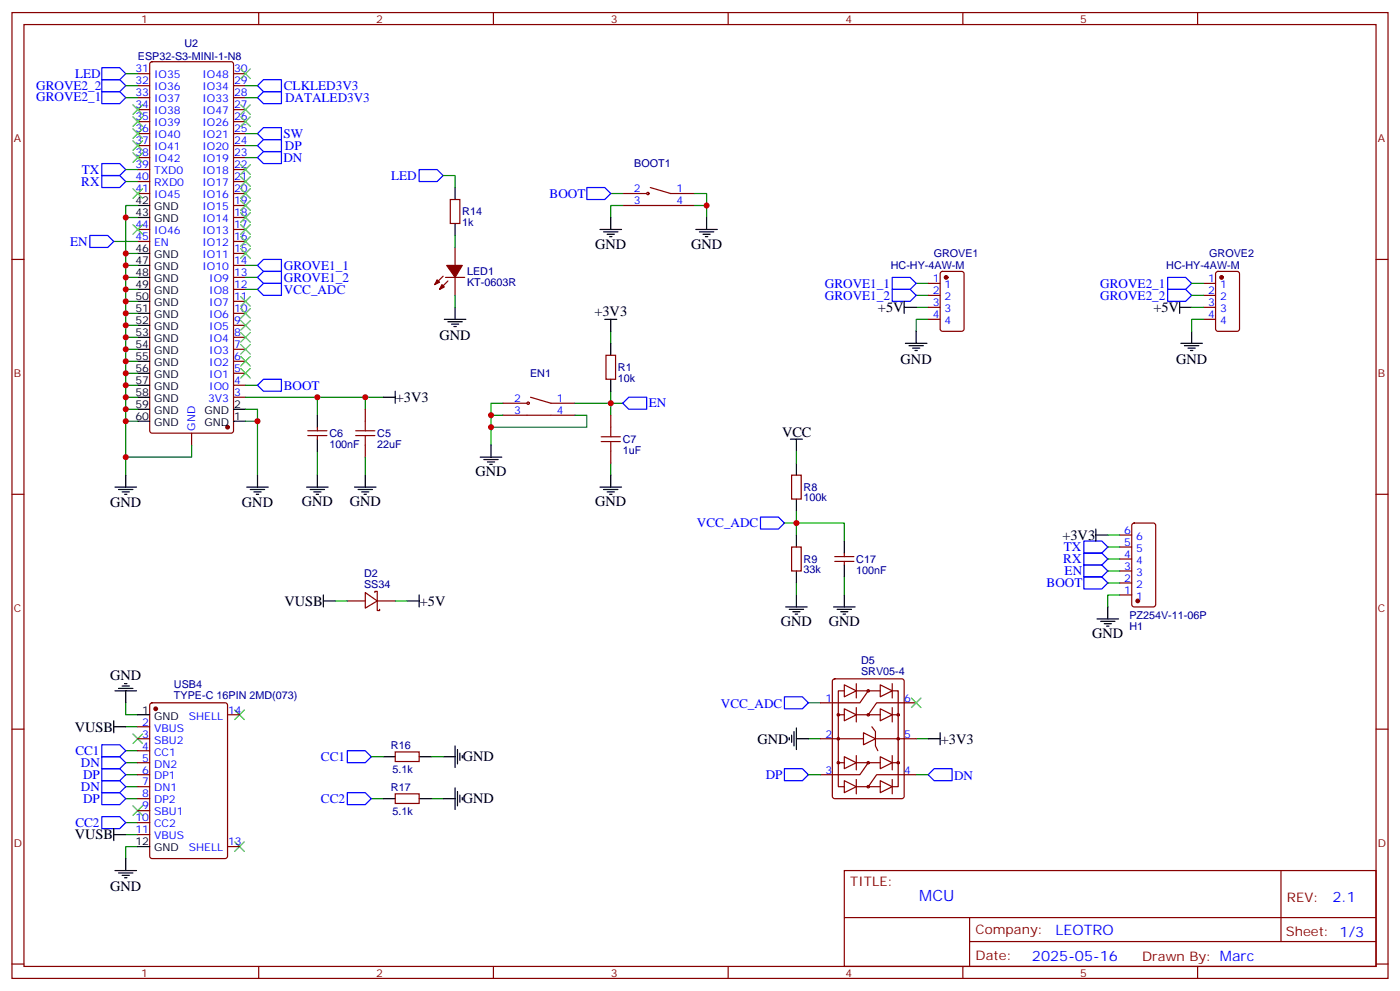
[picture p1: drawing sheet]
<svg xmlns="http://www.w3.org/2000/svg" width="412mm" height="292mm" viewBox="0 0 412 292" stroke-linecap="round" stroke-linejoin="round" font-family="sans-serif">
<g fill="none" stroke="#870000" stroke-width=".35">
<path d="M3.5 3.7h405.4v284.3h-405.4zM7.1 7.2h398.2v277.3h-398.2zM44.3 18.4l.5-.2h23.3l.6 .4 .1 108.2-.2 .5-.5 .2h-23.3l-.5-.2-.2-.5v-107.9zM76.2 3.7v3.5M145.3 3.7v3.5M214.5 3.7v3.5M283.6 3.7v3.5M352.8 3.7v3.5M40.6 39.3h3.5M40.6 35.8h3.5M40.6 32.3h3.5M40.6 28.8h3.5"/>
<path d="M40.6 25.2h3.5M40.6 21.7h3.5M68.8 39.3h3.5M68.8 35.8h3.5M68.8 32.3h3.5M68.8 28.8h3.5M68.8 25.2h3.5M68.8 21.7h3.5M40.6 57h3.5M40.6 53.4h3.5M40.6 49.9h3.5M40.6 46.4h3.5"/>
<path d="M40.6 42.9h3.5M68.8 57h3.5M68.8 53.4h3.5M68.8 49.9h3.5M68.8 46.4h3.5M68.8 42.9h3.5M132.6 58.7h2.9v7.1h-2.9zM183.4 57h7.1M191.6 55.2l6 1.8h7M3.5 76.4h3.6M40.6 71.1h3.5M40.6 67.6h3.5"/>
<path d="M68.8 78.1h3.5M68.8 74.6h3.5M68.8 71.1h3.5M68.8 67.6h3.5M68.8 64h3.5M68.8 60.5h3.5M134.1 72.8v5.3M183.4 60.5h21.2M405.3 76.4h3.6M68.8 99.3h3.5M68.8 95.8h3.5M68.8 92.3h3.5"/>
<path d="M68.8 88.7h3.5M68.8 85.2h3.5M68.8 81.7h3.5M130.5 81.3l-2.4 2.5M131.2 81.7h5.7M131.9 82.7l-2.4 2.5M134.1 81.7v5.3M273.4 83.4h3.5M273.4 87h3.5M273.4 90.5h3.5M273.4 94h3.5M277.2 80.1l.4-.2h5.7l.6 .4 .1 16.5-.5 .7h-5.9l-.6-.4-.1-16.5z"/>
<path d="M354.5 83.4h3.6M354.5 87h3.6M354.5 90.5h3.6M354.5 94h3.6M358.3 80.1l.5-.2h5.6l.7 .4v16.5l-.4 .7h-5.9l-.7-.4v-16.5zM68.8 116.9h3.5M68.8 113.4h3.5M68.8 109.9h3.5M68.8 106.4h3.5M68.8 102.8h3.5M148.2 118.7h7M156.3 116.9l6 1.8h7"/>
<path d="M178.5 104.6h2.8v7.1h-2.8zM56.4 127.5v3.6M90.7 128.2h5.6M90.7 126.8h5.6M93.5 125.8v1M93.5 128.2v1.1M107.6 120.5v3.5M107.6 131.1v3.5M148.2 122.2h21.1M179.9 122.2v3.6M179.9 132.8v3.5M233.2 139.9h2.8v7h-2.8z"/>
<path d="M3.5 145.5h3.6M329.8 157.5h3.6M333.6 154.2l.5-.2h5.6l.7 .4v23.6l-.4 .6-5.9 .1-.7-.5v-23.5zM405.3 145.5h3.6M102.3 176.9h5.3M107.6 174.4l3.5 2.5-3.5 2.1zM110.4 174.4v-.3h.7v2.8M111.1 176.9v2.8h.7v-.3M111.1 176.9h5.3M233.2 161h2.8v7.1h-2.8zM245.9 165.3h5.6M245.9 163.9h5.6"/>
<path d="M248.7 162.8v1.1M248.7 165.3v1M329.8 175.2h3.6M329.8 171.6h3.6M329.8 168.1h3.6M329.8 164.6h3.6M329.8 161h3.6M3.5 214.7h3.6M40.6 217.5h3.5M40.6 214h3.5M44.3 207.1l.5-.2h21.5l.7 .4v44.8l-.4 .6-21.8 .1-.6-.5-.1-44.7zM67 210.4h3.6"/>
<path d="M241.7 217.5h12.7M245.4 200.1l.5-.3h19.7l.7 .5v34.1l-.4 .7h-20l-.7-.4v-34.1zM246.9 210.4h1.8M248.7 201.6l3.5 1.8-3.5 1.7zM248.7 208.7l3.5 1.7-3.5 1.8zM248.7 203.4h-1.8v28.2h1.8M252.2 201.3v4.2M252.2 208.3v4.2M252.2 203.4h7.1M252.2 210.4h7.1M254.4 215.7l3.5 1.8-3.5 1.8zM255.8 203.4l-2.5 3.5h-11.6"/>
<path d="M256.8 214l1.1 1.4v4.2l.7 1.4M257.9 217.5h12M259.3 201.6l3.5 1.8-3.5 1.7zM259.3 208.7l3.5 1.7-3.5 1.8zM262.8 203.4h1.8v28.2h-1.8M262.8 201.3v4.2M262.8 208.3v4.2M262.8 210.4h1.8M269.9 206.9h-11.7l-2.4 3.5M405.3 214.7h3.6M40.6 224.5h3.5M40.6 231.6h3.5"/>
<path d="M40.6 228.1h3.5M40.6 221h3.5M40.6 235.1h3.5M40.6 238.7h3.5M116.4 221.4h7.1v2.8h-7.1zM116.4 233.7h7.1v2.8h-7.1zM246.9 224.5h1.8M248.7 229.8l3.5 1.8-3.5 1.8zM248.7 222.8l3.5 1.7-3.5 1.8zM252.2 222.4v4.3M252.2 229.5v4.2M252.2 224.5h7.1"/>
<path d="M252.2 231.6h7.1M255.8 224.5l-2.5 3.6h-11.6M259.3 229.8l3.5 1.8-3.5 1.8zM259.3 222.8l3.5 1.7-3.5 1.8zM262.8 222.4v4.3M262.8 229.5v4.2M262.8 224.5h1.8M269.9 228.1h-11.7l-2.4 3.5M40.6 242.2h3.5M40.6 245.7h3.5M67 249.2h3.6M248.7 256.3h156.6v28.2h-156.6z"/>
<path d="M377.3 256.3v20.9M248.7 270.1h156.5M285.6 277.2h119.6M285.6 270.1v14.2M3.5 283.8h3.6M76.2 284.5v3.5M145.3 284.5v3.5M214.5 284.5v3.5M283.6 284.5v3.5M352.8 284.5v3.5M405.3 283.8h3.6"/>
<circle cx="190.9" cy="57" r=".35"/>
<circle cx="155.6" cy="118.7" r=".35"/>
<circle cx="246.9" cy="217.5" r=".35"/>
<circle cx="246.9" cy="210.4" r=".35"/>
<circle cx="255.8" cy="203.4" r=".35"/>
<circle cx="255.8" cy="210.4" r=".35"/>
<circle cx="264.6" cy="210.4" r=".35"/>
<circle cx="264.6" cy="217.5" r=".35"/>
<circle cx="246.9" cy="224.5" r=".35"/>
<circle cx="255.8" cy="224.5" r=".35"/>
<circle cx="255.8" cy="231.6" r=".35"/>
<circle cx="264.6" cy="224.5" r=".35"/>
</g>
<g fill="#870000" stroke="#870000" stroke-width=".35">
<path d="M130.2 83.8l.7 .7-1.4 .7z"/>
<path d="M128.8 82.4l.7 .7-1.4 .7z"/>
<path d="M131.6 78.1h4.6l-2.1 3.6z"/>
<circle cx="67" cy="125.8" r=".53"/>
<circle cx="359.8" cy="81.7" r=".53"/>
<circle cx="278.7" cy="81.7" r=".53"/>
<circle cx="45.9" cy="208.7" r=".53"/>
<circle cx="335.1" cy="176.9" r=".53"/>
</g>
<g fill="none" stroke="#000" stroke-width=".35">
<path d="M134.1 55.2v3.5M40.6 60.5h3.5M40.6 64h3.5M40.6 74.6h3.5M40.6 78.1h3.5M134.1 65.8v3.5M176.7 67.6h6.4M177.8 68.3h4.2M178.9 69h2.1M179.6 69.7h.7M179.9 64v3.6M205 67.6h6.3"/>
<path d="M206 68.3h4.3M207.1 69h2.1M207.8 69.7h.7M208.1 64v3.6M40.6 81.7h3.5M40.6 85.2h3.5M40.6 88.7h3.5M40.6 92.3h3.5M40.6 95.8h3.5M40.6 99.3h3.5M130.9 94h6.3M131.9 94.7h4.3"/>
<path d="M133 95.4h2.1M133.7 96.1h.7M134.1 90.5v3.5M178.2 94h3.5M179.9 94v3.5M266.3 90.5h3.6M266.3 88.7v3.6M269.9 97.5v3.6M347.5 90.5h3.5M347.5 88.7v3.6M351 97.5v3.6M40.6 102.8h3.5"/>
<path d="M40.6 106.4h3.5M40.6 109.9h3.5M40.6 113.4h3.5M40.6 116.9h3.5M112.9 116.9h3.5M116.4 115.2v3.5M179.9 101.1v3.5M179.9 111.7v3.5M266.7 101.1h6.3M267.8 101.8h4.2M268.8 102.5h2.1M269.5 103.2h.7"/>
<path d="M347.8 101.1h6.4M348.9 101.8h4.2M350 102.5h2.1M350.7 103.2h.7M37 139.9v3.5M40.6 124h3.5M40.6 120.5h3.5M68.8 124h3.5M68.8 120.5h3.5M75.8 139.9v3.5M93.5 122.2v3.6M93.5 129.3v3.5"/>
<path d="M93.5 139.9v3.5M107.6 139.9v3.5M141.5 134.6h6.3M142.5 135.3h4.3M143.6 136h2.1M144.3 136.7h.7M144.6 131.1v3.5M179.9 139.9v3.5M232.8 129.3h3.6M234.6 129.3v3.5M234.6 136.3v3.6M33.9 143.4h6.3"/>
<path d="M34.9 144.1h4.3M36 144.8h2.1M36.7 145.5h.7M72.7 143.4h6.3M73.7 144.1h4.3M74.8 144.8h2.1M75.5 145.5h.7M90.3 143.4h6.4M91.4 144.1h4.2M92.4 144.8h2.1M93.1 145.5h.7M104.4 143.4h6.4"/>
<path d="M105.5 144.1h4.2M106.5 144.8h2.2M107.2 145.5h.7M176.7 143.4h6.4M177.8 144.1h4.2M178.9 144.8h2.1M179.6 145.5h.7M234.6 146.9v3.6M234.6 157.5v3.5M248.7 159.3v3.5M322.8 157.5h3.5M322.8 155.8v3.5"/>
<path d="M95.2 176.9h3.6M95.2 175.2v3.5M119.9 176.9h3.6M123.5 175.2v3.5M231.4 178.7h6.4M232.5 179.4h4.2M234.6 168.1v3.5M234.6 175.2v3.5M245.5 178.7h6.4M246.6 179.4h4.2M248.7 166.3v3.6M248.7 175.2v3.5"/>
<path d="M326.3 178.7v3.5M233.5 180.1h2.2M234.2 180.8h.7M247.6 180.1h2.2M248.4 180.8h.7M323.1 182.2h6.4M324.2 182.9h4.2M325.3 183.6h2.1M326 184.3h.7M33.5 212.2v3.5M33.5 214h3.5M33.9 203.4h6.3"/>
<path d="M34.9 202.7h4.3M36 202h2.1M36.7 201.3h.7M37 203.4v3.5M40.6 210.4h3.5M134.1 219.6v6.4M232.5 217.1v.7M233.2 216.4v2.1M233.9 215.4v4.2M234.6 217.5h3.5M234.6 214.3v6.4M273.4 217.5h3.5"/>
<path d="M276.9 215.7v3.6M112.9 222.8h3.5M112.9 235.1h3.5M123.5 222.8h3.5M123.5 235.1h3.5M130.5 222.8h3.6M130.5 235.1h3.6M134.1 232v6.3M134.8 220.7v4.2M134.8 233v4.2M135.5 221.7v2.1M135.5 234.1v2.1"/>
<path d="M136.2 222.4v.7M136.2 234.8v.7M33.5 245.7h3.5M33.5 243.9v3.6M33.9 256.3h6.3M34.9 257h4.3M36 257.7h2.1M36.7 258.4h.7M37 252.8v3.5M40.6 249.2h3.5"/>
</g>
<g fill="none" stroke="#3c3" stroke-width=".35">
<path d="M39.2 37.9l2.8 2.8M39.2 34.4l2.8 2.8M39.2 30.9l2.8 2.8M42 37.9l-2.8 2.8M42 34.4l-2.8 2.8M42 30.9l-2.8 2.8M70.9 34.4l2.8 2.8M70.9 30.9l2.8 2.8M70.9 20.3l2.8 2.8M73.7 34.4l-2.8 2.8M73.7 30.9l-2.8 2.8M73.7 20.3l-2.8 2.8"/>
<path d="M39.2 55.6l2.8 2.8M39.2 45l2.8 2.8M39.2 41.5l2.8 2.8M42 55.6l-2.8 2.8M42 45l-2.8 2.8M42 41.5l-2.8 2.8M70.9 52l2.8 2.9M70.9 59.1l2.8 2.8M70.9 55.6l2.8 2.8M70.9 48.5l2.8 2.8M73.7 52l-2.8 2.9M73.7 59.1l-2.8 2.8"/>
<path d="M73.7 55.6l-2.8 2.8M73.7 48.5l-2.8 2.8M39.2 66.1l2.8 2.9M42 66.1l-2.8 2.9M70.9 62.6l2.8 2.8M70.9 73.2l2.8 2.8M70.9 69.7l2.8 2.8M70.9 66.1l2.8 2.9M73.7 62.6l-2.8 2.8M73.7 73.2l-2.8 2.8M73.7 69.7l-2.8 2.8M73.7 66.1l-2.8 2.9"/>
<path d="M70.9 87.3l2.8 2.8M70.9 97.9l2.8 2.8M70.9 94.4l2.8 2.8M70.9 90.8l2.8 2.9M73.7 87.3l-2.8 2.8M73.7 97.9l-2.8 2.8M73.7 94.4l-2.8 2.8M73.7 90.8l-2.8 2.9M70.9 101.4l2.8 2.8M70.9 105l2.8 2.8M70.9 108.5l2.8 2.8M73.7 101.4l-2.8 2.8"/>
<path d="M73.7 105l-2.8 2.8M73.7 108.5l-2.8 2.8M39.2 216.1l2.8 2.8M42 216.1l-2.8 2.8M69.1 209l2.9 2.8M72 209l-2.9 2.8M268.5 205.5l2.8 2.8M271.3 205.5l-2.8 2.8M39.2 237.2l2.8 2.9M42 237.2l-2.8 2.9M69.1 247.8l2.9 2.8M72 247.8l-2.9 2.8"/>
</g>
<g fill="none" stroke="#008700" stroke-width=".35">
<path d="M37 28.8h3.6M37 25.2h3.6M37 21.7h3.6M72.3 28.8h3.5M72.3 25.2h3.5M72.3 39.3h3.5M37 53.4h3.6M37 49.9h3.6M72.3 46.4h3.5M72.3 42.9h3.5M130.5 51.7h3.6v3.5M179.9 57h3.5"/>
<path d="M204.6 57h3.5v7M33.5 71.1h7.1M37 78.1h3.6M37 64h3.6M40.6 60.5h-3.6v14.1M40.6 74.6h-3.6v65.3M72.3 78.1h3.5M134.1 69.3v3.5M183.4 60.5h-3.5v3.5M204.6 60.5h3.5M37 81.7h3.6M37 99.3h3.6"/>
<path d="M37 92.3h3.6M37 95.8h3.6M37 88.7h3.6M37 85.2h3.6M72.3 81.7h3.5M72.3 85.2h3.5M134.1 87v3.5M179.9 97.5v3.6M269.9 90.5h3.5M269.9 87h3.5M269.9 83.4h3.5M273.4 94h-3.5v3.5"/>
<path d="M351 90.5h3.5M351 87h3.5M351 83.4h3.5M354.5 94h-3.5v3.5M37 113.4h3.6M37 116.9h3.6M37 109.9h3.6M37 106.4h3.6M37 102.8h3.6M72.3 113.4h3.5M72.3 116.9h40.6M93.5 116.9v5.3"/>
<path d="M107.6 116.9v3.6M148.2 118.7h-3.6v3.5M169.3 118.7h14.1M179.9 115.2v7M37 124h3.6M37 120.5h3.6M56.4 131.1v3.5h-19.4M72.3 120.5h3.5v19.4M72.3 124h3.5M93.5 132.8v7.1M107.6 134.6v5.3M148.2 122.2h-3.6v8.9"/>
<path d="M169.3 122.2h3.6v3.6h-28.3M179.9 136.3v3.6M234.6 132.8v3.5M231.1 154h17.6v5.3M234.6 150.5v7M326.3 157.5h3.5M98.8 176.9h3.5M116.4 176.9h3.5M234.6 171.6v3.6M248.7 169.9v5.3M326.3 161h3.5M326.3 164.6h3.5"/>
<path d="M326.3 168.1h3.5M326.3 171.6h3.5M329.8 175.2h-3.5v3.5M37 206.9v3.5h3.6M37 214h3.6M238.1 206.9h3.6M238.1 217.5h3.6M269.9 217.5h3.5M37 235.1h3.6M37 231.6h3.6M37 228.1h3.6M37 224.5h3.6"/>
<path d="M37 221h3.6M109.4 235.1h3.5M109.4 222.8h3.5M127 235.1h3.5M127 222.8h3.5M238.1 228.1h3.6M269.9 228.1h3.5M37 245.7h3.6M37 242.2h3.6M40.6 249.2h-3.6v3.6"/>
</g>
<g fill="none" stroke="#00f" stroke-width=".35">
<path d="M30 19.9h5.3l1.7 1.8-1.7 1.8h-5.3zM30 23.5h5.3l1.7 1.7-1.7 1.8h-5.3zM30 27h5.3l1.7 1.8-1.7 1.7h-5.3zM75.8 28.8l1.8-1.8h5.3v3.5h-5.3zM75.8 25.2l1.8-1.7h5.3v3.5h-5.3zM75.8 39.3l1.8-1.7h5.3v3.5h-5.3zM30 51.7h5.3l1.7 1.7-1.7 1.8h-5.3zM30 48.2h5.3l1.7 1.7-1.7 1.8h-5.3zM75.8 46.4l1.8-1.8h5.3v3.6h-5.3zM75.8 42.9l1.8-1.8h5.3v3.5h-5.3zM123.5 49.9h5.3l1.7 1.8-1.7 1.7h-5.3zM172.9 55.2h5.3l1.7 1.8-1.7 1.7h-5.3z"/>
<path d="M26.5 69.3h5.2l1.8 1.8-1.8 1.7h-5.2zM77.6 79.9h5.3v3.5h-5.3l-1.8-1.7zM77.6 76.4h5.3v3.5h-5.3l-1.8-1.8zM75.8 85.2l1.8-1.8h5.3v3.6h-5.3zM262.8 85.2h5.3l1.8 1.8-1.8 1.7h-5.3zM262.8 81.7h5.3l1.8 1.7-1.8 1.8h-5.3zM344 81.7h5.2l1.8 1.7-1.8 1.8h-5.2zM344 85.2h5.2l1.8 1.8-1.8 1.7h-5.2zM75.8 113.4l1.8-1.7h5.3v3.5h-5.3zM183.4 118.7l1.8-1.8h5.3v3.6h-5.3zM224 152.2h5.3l1.8 1.8-1.8 1.8h-5.3zM319.3 159.3h5.3l1.7 1.7-1.7 1.8h-5.3z"/>
<path d="M319.3 169.9h5.3l1.7 1.7-1.7 1.8h-5.3zM319.3 166.3h5.3l1.7 1.8-1.7 1.8h-5.3zM319.3 162.8h5.3l1.7 1.8-1.7 1.7h-5.3zM30 219.3h5.3l1.7 1.7-1.7 1.8h-5.3zM231.1 205.1h5.3l1.7 1.8-1.7 1.8h-5.3zM30 233.4h5.3l1.7 1.7-1.7 1.8h-5.3zM30 222.8h5.3l1.7 1.7-1.7 1.8h-5.3zM30 226.3h5.3l1.7 1.8-1.7 1.7h-5.3zM30 229.8h5.3l1.7 1.8-1.7 1.8h-5.3zM102.3 221h5.3l1.8 1.8-1.8 1.7h-5.3zM102.3 233.4h5.3l1.8 1.7-1.8 1.8h-5.3zM231.1 226.3h5.3l1.7 1.8-1.7 1.7h-5.3z"/>
<path d="M275.2 226.3h5.3v3.5h-5.3l-1.8-1.7zM30 240.4h5.3l1.7 1.8-1.7 1.7h-5.3z"/>
</g>
<path d="M104.8 128.2h5.6M104.8 126.8h5.6M107.6 124v2.8M107.6 128.2v2.9M177.1 130h5.6M177.1 128.6h5.6M179.9 125.8v2.8M179.9 130v2.8" fill="none" stroke="#a10000" stroke-width=".35"/>
<g fill="#c00">
<circle cx="144.6" cy="122.2" r=".88"/>
<circle cx="107.6" cy="116.9" r=".88"/>
<circle cx="93.5" cy="116.9" r=".88"/>
<circle cx="144.6" cy="125.8" r=".88"/>
<circle cx="208.1" cy="60.5" r=".88"/>
<circle cx="179.9" cy="118.7" r=".88"/>
<circle cx="37" cy="64" r=".88"/>
<circle cx="37" cy="74.6" r=".88"/>
<circle cx="37" cy="134.6" r=".88"/>
<circle cx="37" cy="124" r=".88"/>
<circle cx="37" cy="120.5" r=".88"/>
<circle cx="37" cy="116.9" r=".88"/>
<circle cx="37" cy="113.4" r=".88"/>
<circle cx="37" cy="109.9" r=".88"/>
<circle cx="37" cy="106.4" r=".88"/>
<circle cx="37" cy="102.8" r=".88"/>
<circle cx="37" cy="99.3" r=".88"/>
<circle cx="37" cy="92.3" r=".88"/>
<circle cx="37" cy="95.8" r=".88"/>
<circle cx="37" cy="88.7" r=".88"/>
<circle cx="37" cy="85.2" r=".88"/>
<circle cx="37" cy="81.7" r=".88"/>
<circle cx="37" cy="78.1" r=".88"/>
<circle cx="75.8" cy="124" r=".88"/>
<circle cx="234.6" cy="154" r=".88"/>
</g>
<text font-size="4.6" fill="#00f" x="270.8" y="265.3">MCU</text>
<g font-size="4.2">
<text x="175.3" y="73.2">GND</text>
<text x="203.6" y="73.2">GND</text>
<text x="175.1" y="92.9">+3V3</text>
<text x="258.6" y="91.9">+5V</text>
<text x="339.7" y="91.9">+5V</text>
<text x="129.5" y="100.1">GND</text>
<text x="265.3" y="107.1">GND</text>
<text x="346.4" y="107.1">GND</text>
<text x="116.6" y="118.4">+3V3</text>
<text x="230.4" y="128.6">VCC</text>
<text x="140.1" y="140.2">GND</text>
<text x="32.5" y="149.4">GND</text>
<text x="71.3" y="149.4">GND</text>
<text x="88.9" y="149">GND</text>
<text x="103" y="149">GND</text>
<text x="175.3" y="149">GND</text>
<text x="312.9" y="158.9">+3V3</text>
<text x="83.8" y="178.3">VUSB</text>
<text x="123.6" y="178.3">+5V</text>
<text x="230" y="184.3">GND</text>
<text x="244.1" y="184.3">GND</text>
<text x="321.7" y="187.9">GND</text>
<text x="32.5" y="200.2">GND</text>
<text x="22" y="215.4">VUSB</text>
<text x="223.1" y="218.9">GND</text>
<text x="277.1" y="218.9">+3V3</text>
<text x="136.3" y="224.2">GND</text>
<text x="136.3" y="236.5">GND</text>
<text x="22" y="247.1">VUSB</text>
<text x="32.5" y="262.4">GND</text>
</g>
<g font-size="4.2" fill="#00f">
<text x="392.5" y="265.6">2.1</text>
<text x="310.9" y="275.1">LEOTRO</text>
<text x="304" y="282.9">2025-05-16</text>
</g>
<g font-size="3.9" fill="#00f">
<text x="22.2" y="23">LED</text>
<text x="10.7" y="26.4">GROVE2_2</text>
<text x="10.7" y="29.9">GROVE2_1</text>
<text x="83.6" y="26.4">CLKLED3V3</text>
<text x="84" y="30">DATALED3V3</text>
<text x="83.5" y="40.6">SW</text>
<text x="83.5" y="47.7">DN</text>
<text x="83.9" y="44.2">DP</text>
<text x="24.1" y="51.2">TX</text>
<text x="115.2" y="52.9">LED</text>
<text x="23.9" y="54.7">RX</text>
<text x="161.9" y="58.2">BOOT</text>
<text x="20.7" y="72.3">EN</text>
<text x="83.6" y="82.9">GROVE1_2</text>
<text x="83.6" y="79.4">GROVE1_1</text>
<text x="83.7" y="86.4">VCC_ADC</text>
<text x="243" y="88.2">GROVE1_2</text>
<text x="243" y="84.7">GROVE1_1</text>
<text x="324.1" y="84.7">GROVE2_1</text>
<text x="324.1" y="88.2">GROVE2_2</text>
<text x="83.6" y="114.7">BOOT</text>
<text x="191.1" y="120">EN</text>
<text x="205.3" y="155.2">VCC_ADC</text>
<text x="313.2" y="165.8">RX</text>
<text x="313.4" y="162.3">TX</text>
<text x="308.3" y="172.8">BOOT</text>
<text x="313.6" y="169.4">EN</text>
<text x="212.4" y="208.5">VCC_ADC</text>
<text x="22.2" y="222.3">CC1</text>
<text x="23.8" y="225.8">DN</text>
<text x="94.5" y="224">CC1</text>
<text x="23.8" y="232.9">DN</text>
<text x="24.5" y="229.4">DP</text>
<text x="225.6" y="229.3">DP</text>
<text x="281" y="229.5">DN</text>
<text x="24.5" y="236.4">DP</text>
<text x="94.5" y="236.4">CC2</text>
<text x="22.2" y="243.5">CC2</text>
</g>
<g font-size="3.9" fill="#800">
<text x="250.5" y="260.9">TITLE:</text>
<text x="379.1" y="265.6">REV:</text>
<text x="287.4" y="275.1">Company:</text>
<text x="378.7" y="275.7">Sheet: 1/3</text>
<text x="287.4" y="282.8">Date:</text>
<text x="336.4" y="282.8">Drawn By: Marc</text>
</g>
<g font-size="3.2" fill="#800">
<text x="41.6" y="6.7">1</text>
<text x="110.8" y="6.7">2</text>
<text x="179.9" y="6.7">3</text>
<text x="249.1" y="6.7">4</text>
<text x="318.2" y="6.7">5</text>
<text x="4.1" y="41.8">A</text>
<text x="405.9" y="41.8">A</text>
<text x="4.1" y="110.9">B</text>
<text x="405.9" y="110.9">B</text>
<text x="4.1" y="180.1">C</text>
<text x="405.9" y="180.1">C</text>
<text x="4.1" y="249.2">D</text>
<text x="405.9" y="249.2">D</text>
<text x="41.6" y="287.5">1</text>
<text x="110.8" y="287.5">2</text>
<text x="179.9" y="287.5">3</text>
<text x="249.1" y="287.5">4</text>
<text x="318.2" y="287.5">5</text>
</g>
<g font-size="3.2" fill="#000080">
<text x="40.6" y="17.6">ESP32-S3-MINI-1-N8</text>
<text x="54.3" y="13.9">U2</text>
<text x="186.8" y="49.2">BOOT1</text>
<text x="136.2" y="63.4">R14</text>
<text x="136.2" y="66.6">1k</text>
<text x="275" y="75.6">GROVE1</text>
<text x="356.2" y="75.6">GROVE2</text>
<text x="137.6" y="81.1">LED1</text>
<text x="262.4" y="79.3">HC-HY-4AW-M</text>
<text x="343.5" y="79.3">HC-HY-4AW-M</text>
<text x="137.6" y="84.2">KT-0603R</text>
<text x="156.1" y="110.9">EN1</text>
<text x="182" y="112.4">10k</text>
<text x="182" y="109.3">R1</text>
<text x="97" y="131.8">100nF</text>
<text x="97" y="128.7">C6</text>
<text x="111.1" y="131.9">22uF</text>
<text x="111.1" y="128.6">C5</text>
<text x="183.4" y="130.4">C7</text>
<text x="183.4" y="133.6">1uF</text>
<text x="236.7" y="147.6">100k</text>
<text x="236.7" y="144.5">R8</text>
<text x="236.7" y="165.6">R9</text>
<text x="252.2" y="165.7">C17</text>
<text x="107.3" y="173">SS34</text>
<text x="107.3" y="169.9">D2</text>
<text x="236.7" y="168.8">33k</text>
<text x="252.2" y="168.9">100nF</text>
<text x="332.7" y="182.3">PZ254V-11-06P</text>
<text x="332.7" y="185.5">H1</text>
<text x="253.7" y="195.6">D5</text>
<text x="51.2" y="202.6">USB4</text>
<text x="253.7" y="198.8">SRV05-4</text>
<text x="51.2" y="205.7">TYPE-C 16PIN 2MD(073)</text>
<text x="115.2" y="220.4">R16</text>
<text x="115.6" y="227.4">5.1k</text>
<text x="115.2" y="232.7">R17</text>
<text x="115.6" y="239.8">5.1k</text>
</g>
<g font-size="3.2" fill="#00f">
<text x="39.9" y="21.3">31</text>
<text x="45.4" y="23.1">IO35</text>
<text x="59.6" y="23.1">IO48</text>
<text x="69" y="21.3">30</text>
<text x="39.9" y="24.9">32</text>
<text x="39.9" y="28.4">33</text>
<text x="45.4" y="26.6">IO36</text>
<text x="59.6" y="26.6">IO34</text>
<text x="69" y="28.4">28</text>
<text x="69" y="24.9">29</text>
<text x="39.9" y="31.9">34</text>
<text x="39.9" y="35.5">35</text>
<text x="45.4" y="30.2">IO37</text>
<text x="45.4" y="33.7">IO38</text>
<text x="59.6" y="33.7">IO47</text>
<text x="59.6" y="30.2">IO33</text>
<text x="69" y="35.5">26</text>
<text x="69" y="31.9">27</text>
<text x="39.9" y="39">36</text>
<text x="45.4" y="37.2">IO39</text>
<text x="45.4" y="40.7">IO40</text>
<text x="59.6" y="40.7">IO21</text>
<text x="59.6" y="37.2">IO26</text>
<text x="69" y="39">25</text>
<text x="39.9" y="42.5">37</text>
<text x="39.9" y="46">38</text>
<text x="45.4" y="44.3">IO41</text>
<text x="45.4" y="47.8">IO42</text>
<text x="59.6" y="47.8">IO19</text>
<text x="59.6" y="44.3">IO20</text>
<text x="69" y="46">23</text>
<text x="69" y="42.5">24</text>
<text x="39.9" y="49.6">39</text>
<text x="39.9" y="53.1">40</text>
<text x="45.4" y="51.3">TXD0</text>
<text x="59.6" y="51.3">IO18</text>
<text x="69" y="53.1">21</text>
<text x="69" y="49.6">22</text>
<text x="39.9" y="56.6">41</text>
<text x="45.4" y="54.9">RXD0</text>
<text x="45.4" y="58.4">IO45</text>
<text x="59.6" y="58.4">IO16</text>
<text x="59.6" y="54.9">IO17</text>
<text x="69" y="56.6">20</text>
<text x="186.7" y="56.6">2</text>
<text x="199.3" y="56.6">1</text>
<text x="59.6" y="65.4">IO14</text>
<text x="59.6" y="61.9">IO15</text>
<text x="69" y="63.7">18</text>
<text x="69" y="60.1">19</text>
<text x="186.7" y="60.1">3</text>
<text x="199.3" y="60.1">4</text>
<text x="39.9" y="67.2">44</text>
<text x="39.9" y="70.7">45</text>
<text x="45.4" y="69">IO46</text>
<text x="59.6" y="69">IO13</text>
<text x="69" y="70.7">16</text>
<text x="69" y="67.2">17</text>
<text x="45.4" y="72.5">EN</text>
<text x="59.6" y="76">IO11</text>
<text x="59.6" y="72.5">IO12</text>
<text x="69" y="77.8">14</text>
<text x="69" y="74.3">15</text>
<text x="59.6" y="79.6">IO10</text>
<text x="61.6" y="83.1">IO9</text>
<text x="69" y="81.3">13</text>
<text x="274.7" y="83.1">1</text>
<text x="355.9" y="83.1">1</text>
<text x="61.6" y="86.6">IO8</text>
<text x="69" y="88.4">11</text>
<text x="69" y="84.8">12</text>
<text x="274.7" y="86.6">2</text>
<text x="278.2" y="84.8">1</text>
<text x="278.2" y="88.4">2</text>
<text x="355.9" y="86.6">2</text>
<text x="359.4" y="84.8">1</text>
<text x="359.4" y="88.4">2</text>
<text x="61.6" y="93.7">IO6</text>
<text x="61.6" y="90.1">IO7</text>
<text x="69" y="95.4">9</text>
<text x="69" y="91.9">10</text>
<text x="274.7" y="90.1">3</text>
<text x="274.7" y="93.7">4</text>
<text x="278.2" y="91.9">3</text>
<text x="278.2" y="95.4">4</text>
<text x="355.9" y="90.1">3</text>
<text x="355.9" y="93.7">4</text>
<text x="359.4" y="91.9">3</text>
<text x="359.4" y="95.4">4</text>
<text x="61.6" y="100.7">IO4</text>
<text x="61.6" y="97.2">IO5</text>
<text x="69" y="99">8</text>
<text x="61.6" y="107.8">IO2</text>
<text x="61.6" y="104.2">IO3</text>
<text x="69" y="106">6</text>
<text x="69" y="102.5">7</text>
<text x="61.6" y="111.3">IO1</text>
<text x="69" y="113.1">4</text>
<text x="69" y="109.5">5</text>
<text x="61.3" y="118.4">3V3</text>
<text x="61.6" y="114.8">IO0</text>
<text x="69" y="116.6">3</text>
<text x="151.4" y="118.4">2</text>
<text x="164" y="118.4">1</text>
<text x="151.4" y="121.9">3</text>
<text x="164" y="121.9">4</text>
<text x="57.5" y="126.8" transform="rotate(-90 57.5 126.8)">GND</text>
<text x="331.2" y="160.7">5</text>
<text x="331.2" y="157.2">6</text>
<text x="334.7" y="158.9">6</text>
<text x="331.2" y="167.7">3</text>
<text x="331.2" y="164.2">4</text>
<text x="334.7" y="166">4</text>
<text x="334.7" y="162.5">5</text>
<text x="331.2" y="171.3">2</text>
<text x="334.7" y="173">2</text>
<text x="334.7" y="169.5">3</text>
<text x="331.2" y="174.8">1</text>
<text x="334.7" y="176.6">1</text>
<text x="243.2" y="206.6">1</text>
<text x="266.3" y="206.6">6</text>
<text x="41.9" y="213.6">2</text>
<text x="45.4" y="215.4">VBUS</text>
<text x="55.6" y="211.8">SHELL</text>
<text x="67.2" y="210.1">14</text>
<text x="41.9" y="217.1">3</text>
<text x="41.9" y="220.7">4</text>
<text x="45.4" y="218.9">SBU2</text>
<text x="243.2" y="217.1">2</text>
<text x="266.3" y="217.1">5</text>
<text x="41.9" y="224.2">5</text>
<text x="41.9" y="227.7">6</text>
<text x="45.4" y="222.4">CC1</text>
<text x="45.4" y="226">DN2</text>
<text x="243.2" y="227.7">3</text>
<text x="266.3" y="227.7">4</text>
<text x="41.9" y="231.2">7</text>
<text x="45.4" y="229.5">DP1</text>
<text x="45.4" y="233">DN1</text>
<text x="41.9" y="234.8">8</text>
<text x="41.9" y="238.3">9</text>
<text x="45.4" y="236.5">DP2</text>
<text x="39.9" y="241.8">10</text>
<text x="39.9" y="245.4">11</text>
<text x="45.4" y="240.1">SBU1</text>
<text x="45.4" y="243.6">CC2</text>
<text x="45.4" y="247.1">VBUS</text>
<text x="55.6" y="250.6">SHELL</text>
<text x="67.2" y="248.9">13</text>
</g>
<g font-size="3.2">
<text x="39.9" y="60.1">42</text>
<text x="39.9" y="63.7">43</text>
<text x="45.4" y="61.9">GND</text>
<text x="45.4" y="65.4">GND</text>
<text x="39.9" y="74.3">46</text>
<text x="39.9" y="77.8">47</text>
<text x="45.4" y="76">GND</text>
<text x="39.9" y="81.3">48</text>
<text x="45.4" y="79.6">GND</text>
<text x="45.4" y="83.1">GND</text>
<text x="39.9" y="84.8">49</text>
<text x="39.9" y="88.4">50</text>
<text x="45.4" y="86.6">GND</text>
<text x="39.9" y="91.9">51</text>
<text x="39.9" y="95.4">52</text>
<text x="45.4" y="90.1">GND</text>
<text x="45.4" y="93.7">GND</text>
<text x="39.9" y="99">53</text>
<text x="45.4" y="97.2">GND</text>
<text x="45.4" y="100.7">GND</text>
<text x="39.9" y="102.5">54</text>
<text x="39.9" y="106">55</text>
<text x="45.4" y="104.2">GND</text>
<text x="45.4" y="107.8">GND</text>
<text x="39.9" y="109.5">56</text>
<text x="39.9" y="113.1">57</text>
<text x="45.4" y="111.3">GND</text>
<text x="39.9" y="116.6">58</text>
<text x="45.4" y="114.8">GND</text>
<text x="45.4" y="118.4">GND</text>
<text x="39.9" y="120.1">59</text>
<text x="39.9" y="123.6">60</text>
<text x="45.4" y="121.9">GND</text>
<text x="45.4" y="125.4">GND</text>
<text x="60.2" y="125.4">GND</text>
<text x="60.2" y="121.9">GND</text>
<text x="69" y="123.6">1</text>
<text x="69" y="120.1">2</text>
<text x="41.9" y="210.1">1</text>
<text x="45.4" y="211.8">GND</text>
<text x="39.9" y="248.9">12</text>
<text x="45.4" y="250.6">GND</text>
</g>
</svg>
